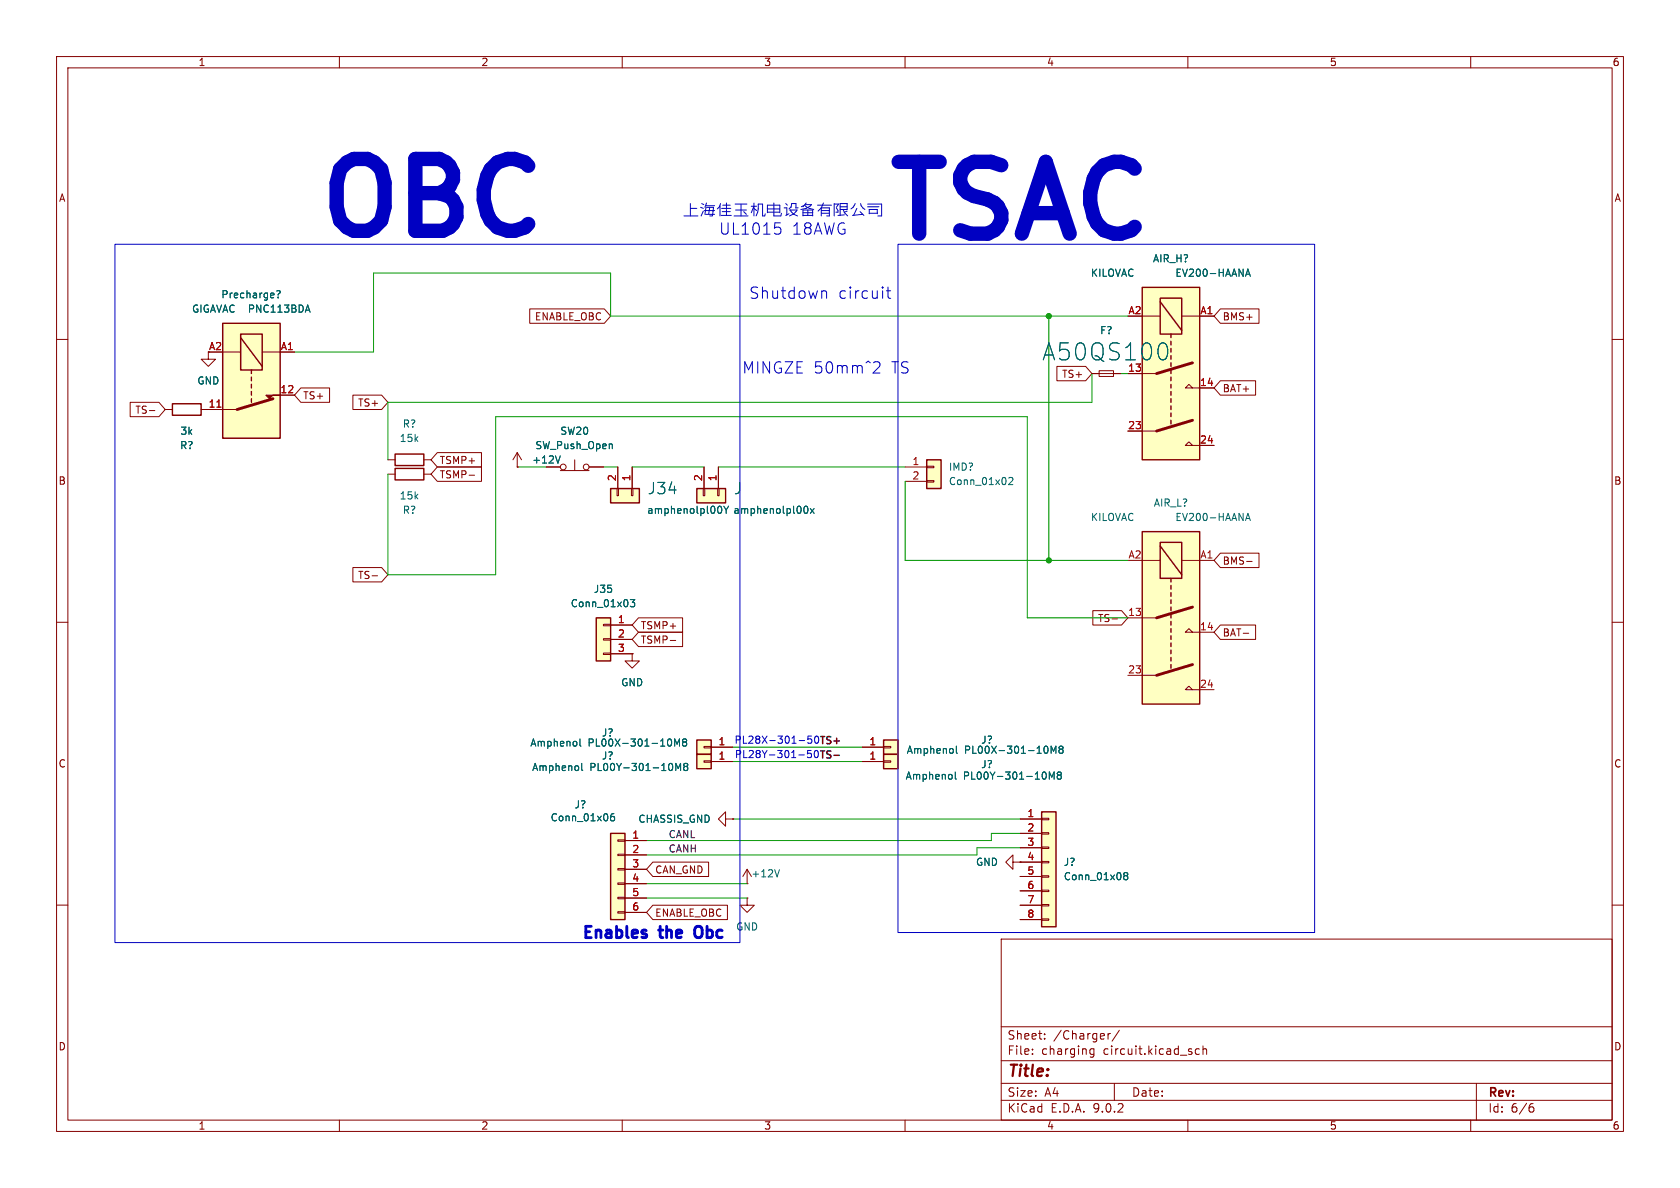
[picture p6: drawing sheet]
<svg xmlns="http://www.w3.org/2000/svg" width="297mm" height="210mm" viewBox="0 0 297 210" stroke-linecap="round" stroke-linejoin="round" font-family="sans-serif">
<g fill="none" stroke="#840000" stroke-width=".18">
<path d="M10 10h277v190h-277zM12 12h273v186h-273zM60 10v2M110 10v2M160 10v2M210 10v2M260 10v2M10 60h2M285 60h2M10 110h2M285 110h2M132.1 158.8v1.2h1.2l-1.2 1.3-1.3-1.3h1.3"/>
<path d="M132.1 158.8h.1M10 160h2M177 166h108v32h-108zM285 160h2M60 198v2M110 198v2M160 198v2M177 194.5h108M177 191.5h108M177 187.5h108M177 181.5h108M182.5 186.3v.1"/>
<path d="M182.5 185.5v.1M184.7 183.6v.1M184.7 182.8v.1M192.7 186.1l.3 .3 .4-.1M193.4 185.4v1.2l-.3 .3-.4-.1M193.4 185.5l-.4-.1-.3 .3M195.9 182.7v1M196.3 182.7l-.3 .1-.1 .2M197 191.5v3M197.9 182.1l-1.3 2M210 198v2M212 185.5l-.4-.1-.3 .3v.4l.2 .2h.5"/>
<path d="M212.7 185.5l.2-.1 .3 .1 .1 .9M212.7 184.9v1.5M260 198v2M261 191.5v6.5M270.6 195.7h.4l.2 .3-.1 .5-.5 .1M271 195.1l-.4 .1"/>
</g>
<path d="M156.2 130.8h2.5v2.6h-2.5z" fill="#ffffc2"/>
<path d="M156.2 130.8h2.5v2.6h-2.5z" fill="none" stroke="#840000" stroke-width=".25"/>
<path d="M152.4 132.1h3.8M156.2 132h1.3v.2h-1.3z" fill="none" stroke="#840000" stroke-width=".18"/>
<path d="M169.1 131.9v1.1l.2 .2M184.9 131.9a.68 .68 0 0 1 .4 .6 .68 .68 0 0 1-.4 .7M185.8 133.2v-1.3l.4 .9 .5-.9v1.3M187.5 132.4l-.3-.2 .3-.3h.2l.2 .2-.2 .3M187.5 132.4l-.3 .3 .1 .3 .2 .2 .3-.1 .1-.2v-.2l-.2-.3M187.5 132.4h.2" fill="none" stroke="#006464" stroke-width=".18"/>
<path d="M105.4 109.2h2.5v7.6h-2.5z" fill="#ffffc2"/>
<path d="M105.4 109.2h2.5v7.6h-2.5z" fill="none" stroke="#840000" stroke-width=".25"/>
<path d="M106.7 110.4h1.2v.2h-1.2zM106.7 112.9h1.2v.3h-1.2zM106.7 115.4h1.2v.3h-1.2zM107.9 110.5h3.9M107.9 113h3.9M107.9 115.6h3.9M111.8 115.6v1.2h1.2l-1.2 1.3-1.3-1.3h1.3M111.8 115.6h.1" fill="none" stroke="#840000" stroke-width=".18"/>
<path d="M111.4 106h.8l-.4 .5 .4 .1v.5l-.2 .2-.6-.2" fill="none" stroke="#006464" stroke-width=".18"/>
<path d="M156.2 133.4h2.5v2.5h-2.5z" fill="#ffffc2"/>
<path d="M156.2 133.4h2.5v2.5h-2.5z" fill="none" stroke="#840000" stroke-width=".25"/>
<g fill="none" stroke="#840000" stroke-width=".18">
<path d="M91.4 82.6h.1M91.4 80l-.7 1.3M91.4 80l.8 1.3M91.4 80v2.6M96.5 82.6h2.6M99.1 83.2h5M101.6 81.3v1.9M104.1 82.6h2.6M152.4 134.6h3.8M156.2 134.5h1.3v.2h-1.3z"/>
<circle cx="99.6" cy="82.6" r=".51"/>
<circle cx="103.6" cy="82.6" r=".51"/>
</g>
<path d="M108.2 78.5l.1 .8M99.1 80.6l-.5 1.3M168.9 136.5v1.1l.2 .1M184.7 136.5a.79 .79 0 0 1 0 1.2M185.5 137.7v-1.2l.4 .9 .5-.9v1.2M187.1 137l-.2-.2 .2-.3h.3l.2 .2-.2 .3M187.1 137l-.2 .3 .1 .3 .1 .1h.4l.1-.2v-.2l-.2-.3M187.1 137h.3" fill="none" stroke="#006464" stroke-width=".18"/>
<path d="M201.9 50.8h10.2v30.5h-10.2z" fill="#ffffc2"/>
<g fill="none" stroke="#840000" stroke-width=".25">
<path d="M201.9 50.8h10.2v30.5h-10.2zM205.1 52.7h3.8v6.4h-3.8zM205.1 53.3l3.8 5.1M207 59.1v.6M207 60.3v.7M207 61.6v.6M207 62.9v.6M207 64.1v.7M207 65.4v.6M207 66.7v.6M207 67.9v.7M207 69.2v.7"/>
<path d="M207 70.5v.6M207 71.8v.6M207 73v.7M207 74.3v.6"/>
</g>
<path d="M201.9 55.9h3.2M208.9 55.9h5.7M199.4 66h5.1M199.4 76.2h5.1M210.8 68.6l-.6-.7-.7 .7h5.1M210.8 78.7l-.6-.6-.7 .6h5.1" fill="none" stroke="#840000" stroke-width=".18"/>
<path d="M210.8 64.1l-6.3 1.9M210.8 74.3l-6.3 1.9" fill="none" stroke="#840000" stroke-width=".51"/>
<path d="M214 48.4h.9M215.5 47.6v1.2M215.5 48.2h.8M216.3 47.6v1.2M216.7 48.8l.4-1.2 .4 1.2M216.8 48.5h.6M217.8 48.8l.4-1.2 .4 1.2M217.9 48.5h.6M219.8 47.6v1.2l-.8-1.2v1.2M220.2 48.8l.4-1.2 .4 1.2M220.3 48.5h.6" fill="none" stroke="#006464" stroke-width=".18"/>
<path d="M184.1 143.5h2.6v20.3h-2.6z" fill="#ffffc2"/>
<path d="M184.1 143.5h2.6v20.3h-2.6z" fill="none" stroke="#840000" stroke-width=".25"/>
<g fill="none" stroke="#840000" stroke-width=".18">
<path d="M180.3 144.8h3.8M180.3 147.3h3.8M180.3 149.9h3.8M180.3 152.4h3.8M180.3 154.9h3.8M180.3 157.5h3.8M184.1 144.7h1.3v.2h-1.3zM184.1 147.2h1.3v.2h-1.3zM184.1 149.7h1.3v.3h-1.3zM184.1 152.3h1.3v.2h-1.3zM184.1 154.8h1.3v.3h-1.3zM184.1 157.4h1.3v.2h-1.3z"/>
<path d="M184.1 159.9h1.3v.2h-1.3zM180.3 160h3.8M180.3 162.6h3.8M184.1 162.4h1.3v.3h-1.3z"/>
</g>
<path d="M198.9 154.8l-.2-.2 .2-.4h.2l.3 .3-.3 .3M198.9 154.8l-.2 .2v.4l.2 .1h.4l.1-.2v-.3l-.3-.2M198.9 154.8h.2" fill="none" stroke="#006464" stroke-width=".18"/>
<path d="M201.9 94h10.2v30.5h-10.2z" fill="#ffffc2"/>
<g fill="none" stroke="#840000" stroke-width=".25">
<path d="M201.9 94h10.2v30.5h-10.2zM205.1 95.9h3.8v6.3h-3.8zM205.1 96.5l3.8 5.1M207 102.2v.7M207 103.5v.6M207 104.8v.6M207 106v.7M207 107.3v.7M207 108.6v.6M207 109.9v.6M207 111.1v.7M207 112.4v.6"/>
<path d="M207 113.7v.6M207 114.9v.7M207 116.2v.6M207 117.5v.6"/>
</g>
<path d="M201.9 99.1h3.2M208.9 99.1h5.7M199.4 109.2h5.1M199.4 119.4h5.1M210.8 111.8l-.6-.7-.7 .7h5.1M210.8 121.9l-.6-.6-.7 .6h5.1" fill="none" stroke="#840000" stroke-width=".18"/>
<path d="M210.8 107.3l-6.3 1.9M210.8 117.5l-6.3 1.9" fill="none" stroke="#840000" stroke-width=".51"/>
<path d="M214 91.5h.9M215.5 90.7v1.3M215.5 91.4h.8M216.3 90.7v1.3M216.7 92l.4-1.3 .4 1.3M216.8 91.7h.6M217.8 92l.4-1.3 .4 1.3M217.9 91.7h.6M219.8 90.7v1.3l-.8-1.3v1.3M220.2 92l.4-1.3 .4 1.3M220.3 91.7h.6" fill="none" stroke="#006464" stroke-width=".18"/>
<path d="M107.9 86.4h5.1v2.5h-5.1z" fill="#ffffc2"/>
<path d="M107.9 86.4h5.1v2.5h-5.1z" fill="none" stroke="#840000" stroke-width=".25"/>
<path d="M193 66h5.1M194.3 65.5h2.5v1h-2.5zM109.1 86.4h.2v1.2h-.2zM109.2 82.6v3.8M111.6 86.4h.3v1.2h-.3zM111.8 82.6v3.8" fill="none" stroke="#840000" stroke-width=".18"/>
<path d="M205.7 60.6a1.76 1.76 0 0 1 .6 2.4l-.3 .5-.3 .1M127.2 89.5a.68 .68 0 0 1 .4 .6 .68 .68 0 0 1-.4 .6M128 89.5l.4 .6M128.4 90.1v.6M128.8 89.5l-.4 .6" fill="none" stroke="#006464" stroke-width=".18"/>
<path d="M163.8 81.3h2.6v5.1h-2.6z" fill="#ffffc2"/>
<path d="M163.8 81.3h2.6v5.1h-2.6z" fill="none" stroke="#840000" stroke-width=".25"/>
<path d="M160 82.6h3.8M160 85.1h3.8M163.8 82.4h1.3v.3h-1.3zM163.8 85h1.3v.2h-1.3z" fill="none" stroke="#840000" stroke-width=".18"/>
<path d="M178.3 84.5l.5-.1 .3 .4-.8 .9h.8" fill="none" stroke="#006464" stroke-width=".18"/>
<path d="M123.2 86.4h5.1v2.5h-5.1z" fill="#ffffc2"/>
<path d="M69.8 82.8h5.1v2h-5.1zM123.2 86.4h5.1v2.5h-5.1z" fill="none" stroke="#840000" stroke-width=".25"/>
<path d="M36.8 62.2v1.3h1.3l-1.3 1.3-1.2-1.3h1.2M68.6 83.8h1.2M74.9 83.8h1.3M124.3 86.4h.3v1.2h-.3zM124.5 82.6v3.8M126.9 86.4h.2v1.2h-.2zM127 82.6v3.8" fill="none" stroke="#840000" stroke-width=".18"/>
<path d="M142.1 90l.1-.4 .2-.1a.68 .68 0 0 1 .5 .6 .68 .68 0 0 1-.5 .6l-.2-.1-.1-.3M143.3 89.9l.6 .8M143.9 89.9l-.6 .8" fill="none" stroke="#006464" stroke-width=".18"/>
<path d="M123.2 130.8h2.5v2.6h-2.5z" fill="#ffffc2"/>
<path d="M123.2 130.8h2.5v2.6h-2.5z" fill="none" stroke="#840000" stroke-width=".25"/>
<path d="M124.5 132h1.2v.2h-1.2zM125.7 132.1h3.8" fill="none" stroke="#840000" stroke-width=".18"/>
<path d="M102.5 130.6v1.1l.2 .2M118.3 130.6a.68 .68 0 0 1 .4 .7 .68 .68 0 0 1-.4 .6M119.3 131.9v-1.3l.4 .9 .4-.9v1.3M120.9 131.2l-.2-.3 .2-.3h.3l.2 .3-.2 .3M120.9 131.2l-.2 .2v.4l.2 .1 .4-.1 .1-.1v-.3l-.2-.2M120.9 131.2h.3" fill="none" stroke="#006464" stroke-width=".18"/>
<path d="M123.2 133.4h2.5v2.5h-2.5z" fill="#ffffc2"/>
<path d="M123.2 133.4h2.5v2.5h-2.5z" fill="none" stroke="#840000" stroke-width=".25"/>
<path d="M124.5 134.5h1.2v.2h-1.2zM125.7 134.6h3.8" fill="none" stroke="#840000" stroke-width=".18"/>
<path d="M102.8 134.9v1.1l.2 .2M118.6 134.9a.79 .79 0 0 1 0 1.3M119.5 136.2v-1.3l.4 1 .4-1v1.3M121.1 135.5l-.2-.3 .2-.3h.2l.3 .3-.3 .3M121.1 135.5l-.2 .2v.4l.2 .1h.4l.1-.2v-.3l-.3-.2M121.1 135.5h.2" fill="none" stroke="#006464" stroke-width=".18"/>
<path d="M107.9 147.3h2.6v15.3h-2.6z" fill="#ffffc2"/>
<path d="M69.8 80.3h5.1v2h-5.1zM107.9 147.3h2.6v15.3h-2.6z" fill="none" stroke="#840000" stroke-width=".25"/>
<g fill="none" stroke="#840000" stroke-width=".18">
<path d="M68.6 81.3h1.2M74.9 81.3h1.3M109.2 148.5h1.3v.2h-1.3zM109.2 151h1.3v.3h-1.3zM109.2 153.5h1.3v.3h-1.3zM109.2 156.1h1.3v.2h-1.3zM109.2 158.6h1.3v.3h-1.3zM110.5 148.6h3.8M110.5 151.1h3.8M110.5 153.7h3.8M110.5 156.2h3.8M110.5 158.8h3.8"/>
<path d="M109.2 161.2h1.3v.2h-1.3zM110.5 161.3h3.8"/>
</g>
<path d="M108.5 143.8l-.3 .1a.86 .86 0 0 0 0 1.2l.4-.1 .1-.4-.3-.3h-.2l-.3 .3" fill="none" stroke="#006464" stroke-width=".18"/>
<path d="M39.4 57.2h10.1v20.3h-10.1z" fill="#ffffc2"/>
<path d="M39.4 57.2h10.1v20.3h-10.1zM42.5 59.1h3.9v6.3h-3.9zM42.5 59.7l3.9 5.1M30.5 71.4h5.1v2h-5.1zM44.4 65.4v.6M44.4 66.7v.6M44.4 67.9v.7M44.4 69.2v.7M44.4 70.5v.6" fill="none" stroke="#840000" stroke-width=".25"/>
<g fill="none" stroke="#840000" stroke-width=".18">
<path d="M93.7 54.6h13.1l1.1 1.3-1.1 1.3h-13.1zM212.1 55.9h2.5M215.7 54.6h6.9v2.6h-6.9l-1.1-1.3zM23 71.1h5.1l1.1 1.3-1.1 1.3h-5.1zM26.4 72.6h1M29.2 72.4h1.3M35.6 72.4h6.3M39.4 62.2h3.1M46.4 62.2h5.7M49.5 69.9h2.6M53.2 68.6h5.1v2.5h-5.1l-1.1-1.2zM62.4 69.8h5.1l1.1 1.3-1.1 1.3h-5.1z"/>
<path d="M186.8 64.8h5.1l1.1 1.2-1.1 1.3h-5.1zM193 66h1.3M196.8 66h1.3M199.4 66h2.5M199.4 76.2h2.5M212.1 68.6h2.5M212.1 78.7h2.5M215.7 67.3h6.3v2.6h-6.3l-1.1-1.3zM77.3 82.5h7.8v2.6h-7.8l-1.1-1.3zM77.3 80h7.8v2.6h-7.8l-1.1-1.3zM82.9 84h1M91.4 82.6h.1"/>
<path d="M96.5 82.6h2.6M104.1 82.6h2.6M109.2 82.6v3.8M111.8 82.6v3.8M124.5 82.6v3.8M127 82.6v3.8M215.7 97.8h6.9v2.5h-6.9l-1.1-1.2zM220.4 99.2h1M62.4 100.3h5.1l1.1 1.3-1.1 1.3h-5.1zM65.8 101.8h.9M107.9 110.5h3.9M107.9 113h3.9"/>
<path d="M107.9 115.6h3.9M111.8 115.6h.1M112.9 109.2h7.8v2.6h-7.8l-1.1-1.3zM112.9 111.8h7.8v2.5h-7.8l-1.1-1.3zM118.5 113.2h1M193.2 107.9h5.1l1.1 1.3-1.1 1.3h-5.1zM196.6 109.4h1M215.7 110.5h6.3v2.5h-6.3l-1.1-1.2zM219.8 111.9h1M125.7 132.1h3.8M125.7 134.6h3.8M152.4 132.1h3.8"/>
<path d="M152.4 134.6h3.8M110.5 148.6h3.8M110.5 151.1h3.8M110.5 153.7h3.8M110.5 156.2h3.8M110.5 158.8h3.8M115.4 152.4h9.9v2.5h-9.9l-1.1-1.2zM128.3 144.8v-1.3l-1.3 1.3 1.3 1.3v-1.3h1.2M129.5 144.8h.1M132.1 156.2h.1M132.1 153.7l-.8 1.2M132.1 153.7l.7 1.2"/>
<path d="M132.1 153.7v2.5M179.1 152.4v-1.3l-1.3 1.3 1.3 1.3v-1.3h1.2M180.3 152.4h.1M180.3 144.8h3.8M180.3 147.3h3.8M180.3 149.9h3.8M180.3 152.4h3.8M180.3 154.9h3.8M180.3 157.5h3.8M110.5 161.3h3.8M115.4 160h13.2v2.6h-13.2l-1.1-1.3zM180.3 160h3.8"/>
<path d="M180.3 162.6h3.8"/>
</g>
<path d="M47 69.9h2.5h-1.2l-.7 .6z" fill="#840000" stroke="#840000" stroke-width=".18"/>
<path d="M48.3 70.5l-6.4 1.9" fill="none" stroke="#840000" stroke-width=".51"/>
<path d="M38.3 72h.8" fill="none" stroke="#a90000" stroke-width=".18"/>
<g fill="none" stroke="#006464" stroke-width=".18">
<path d="M49.2 52.5v.1M49.3 51.4h-.4M49.5 51.7l-.3 .5M53.2 53.9a.68 .68 0 0 1 .4 .7 .68 .68 0 0 1-.4 .6M54 55.2l.4-1.3 .4 1.3M54.1 54.8h.6M214 48.4h.9M215.5 47.6v1.2M215.5 48.2h.8M216.3 47.6v1.2M216.7 48.8l.4-1.2 .4 1.2M216.8 48.5h.6"/>
<path d="M217.8 48.8l.4-1.2 .4 1.2M217.9 48.5h.6M219.8 47.6v1.2l-.8-1.2v1.2M220.2 48.8l.4-1.2 .4 1.2M220.3 48.5h.6M108.2 78.5l.1 .8M205.7 60.6a1.76 1.76 0 0 1 .6 2.4l-.3 .5-.3 .1M99.1 80.6l-.5 1.3M127.2 89.5a.68 .68 0 0 1 .4 .6 .68 .68 0 0 1-.4 .6M128 89.5l.4 .6M128.4 90.1v.6M128.8 89.5l-.4 .6"/>
<path d="M142.1 90l.1-.4 .2-.1a.68 .68 0 0 1 .5 .6 .68 .68 0 0 1-.5 .6l-.2-.1-.1-.3M143.3 89.9l.6 .8M143.9 89.9l-.6 .8M111.4 106h.8l-.4 .5 .4 .1v.5l-.2 .2-.6-.2M102.5 130.6v1.1l.2 .2M102.8 134.9v1.1l.2 .2M118.3 130.6a.68 .68 0 0 1 .4 .7 .68 .68 0 0 1-.4 .6M118.6 134.9a.79 .79 0 0 1 0 1.3M119.3 131.9v-1.3l.4 .9 .4-.9v1.3M119.5 136.2v-1.3l.4 1 .4-1v1.3M120.9 131.2l-.2-.3 .2-.3h.3l.2 .3-.2 .3M120.9 131.2l-.2 .2v.4l.2 .1 .4-.1 .1-.1v-.3l-.2-.2"/>
<path d="M120.9 131.2h.3M121.1 135.5l-.2-.3 .2-.3h.2l.3 .3-.3 .3M121.1 135.5l-.2 .2v.4l.2 .1h.4l.1-.2v-.3l-.3-.2M121.1 135.5h.2M168.9 136.5v1.1l.2 .1M169.1 131.9v1.1l.2 .2M184.7 136.5a.79 .79 0 0 1 0 1.2M184.9 131.9a.68 .68 0 0 1 .4 .6 .68 .68 0 0 1-.4 .7M185.5 137.7v-1.2l.4 .9 .5-.9v1.2M185.8 133.2v-1.3l.4 .9 .5-.9v1.3M187.1 137l-.2-.2 .2-.3h.3l.2 .2-.2 .3M187.1 137l-.2 .3 .1 .3 .1 .1h.4l.1-.2v-.2l-.2-.3"/>
<path d="M187.1 137h.3M187.5 132.4l-.3-.2 .3-.3h.2l.2 .2-.2 .3M187.5 132.4l-.3 .3 .1 .3 .2 .2 .3-.1 .1-.2v-.2l-.2-.3M187.5 132.4h.2M108.5 143.8l-.3 .1a.86 .86 0 0 0 0 1.2l.4-.1 .1-.4-.3-.3h-.2l-.3 .3M137.8 153.7l-.4 1.3M198.9 154.8l-.2-.2 .2-.4h.2l.3 .3-.3 .3M198.9 154.8l-.2 .2v.4l.2 .1h.4l.1-.2v-.3l-.3-.2M198.9 154.8h.2"/>
</g>
<path d="M147.4 133.5h1" fill="none" stroke="#0f0f0f" stroke-width=".25"/>
<g fill="none" stroke="#009600" stroke-width=".18">
<path d="M185.4 55.9v43.2M199.4 55.9h-91.5v-7.6h-41.9v13.9h-13.9M193 66v5.1h-124.4v10.2M198.1 66h1.3M68.6 83.8v17.8h19v-27.9h94v35.5h17.8M91.4 82.6h5.1M106.7 82.6h2.5M111.8 82.6h12.7M127 82.6h33M160 85.1v14h39.4M129.5 134.6h22.9M129.5 132.1h22.9"/>
<path d="M114.3 158.8h17.8M114.3 156.2h17.8M129.5 144.8h50.8M180.3 149.9h-7.6v1.2h-58.4M180.3 147.3h-5v1.3h-61"/>
</g>
<g fill="none" stroke="#0000c2" stroke-width=".18">
<path d="M120.9 38.2h2.5M122 36.8h1.2M122 36v2.2M123.9 36.6l.4 .2M124 36l.4 .2M124.3 37.3l-.3 .9M124.5 37.2h1.8M124.7 37.9h1.6M124.8 36.4h1.5M124.8 36.6l-.2 1.3M124.9 35.9l-.3 .7M124.9 36.6h1.2l-.1 1.6"/>
<path d="M125.5 38.2h.4M125.5 36.6l-.2 1.2M127.3 36.4v1.8M127.4 36l-.2 .6-.4 .3M127.5 38.1h1.8M127.6 36.8h1.6M127.7 37.4h1.4M127.8 36.3h1.3M128.4 35.9v.9M128.4 37v1.1M129.8 38.2h2.4M130 36.1h2"/>
<path d="M130 37.1h2M131 36.1v2.1M131.5 37.4l.5 .5M132.8 36.5h1M133.3 36.8l.5 .4M133.3 35.9v2.3M133.3 36.5l-.5 1.1M135.3 37.8l-.1 .4h-.4v-2.1h-.8v1.4l-.3 .7M135.7 37.6v-1.3h2.2v1.3M135.7 37.5h2.2M135.7 36.9h2.2M136.8 35.9v2.3h1.2l.1-.5"/>
<path d="M137 39.4h1M138.6 36.7h.5v1.4M138.9 36l.3 .3M139.5 37.8l-.6 .3M139.6 37.1h1.3l-.6 .7-.7 .4M139.8 37.1l.1 .3 .4 .5 .7 .3M139.9 36.6l-.4 .3M139.9 36.6l.1-.6h.7v.7M140.6 36.7h.5M142 38.1h1.7M142 38.2v-1.1h1.7v1.1M142 37.6h1.7"/>
<path d="M142 36.4l-.3 .2M142.2 36.3l.9 .5 .8 .2M142.3 36.2h1.2l-1 .6-.9 .2M142.5 35.9l-.5 .7M142.8 37.1v1M144.5 36.3h2.5M145.2 36.7h1.4v1.5h-.5M145.2 37.2h1.4M145.2 37.7h1.4M145.2 36.7v1.5M145.2 36.7l-.6 .6M145.6 35.9l-.4 .8"/>
<path d="M147.5 36.1h.7l-.3 .5M147.5 36v2.2M147.9 36.7l.2 .5v.3h-.3M148.5 37h1.3M148.5 36.6h1.3M149.1 37.1l.2 .5M149.3 38l-1.2 .1M149.8 36h-1.3v2.1M20.3 43.2h110.5v123.4h-110.5zM137.7 40.2l.3 .3v.5l-.3 .4M145.6 51.4l.4 .1 .1 .2v1M157 50.7v1.8l.1 .1 .4 .1"/>
<path d="M158.7 43.2h73.7v121.6h-73.7zM155.2 63.9a.54 .54 0 0 1 .3 .9l-1.2 1.1h1.3M141.2 133.4h1M141.3 130.9h1M143.4 132.7h-.6l-.1 .6 .2-.2 .4 .1 .2 .2-.1 .4-.2 .1-.5-.1M143.5 130.1h-.6l-.1 .6 .2-.1 .4 .1 .1 .1v.5l-.2 .1-.5-.1M144.2 130.2l-.2 .4 .2 .7M144.2 132.7a.79 .79 0 0 0 0 1.2"/>
</g>
<path d="M113.5 164.8l.1 .2 .4 .1 .3 .3-.1 .3h-.2h-.5M114.2 164.5l-.4-.1-.3 .3M123.3 163.7l-.2 .1a1.28 1.28 0 0 0 .2 1.9" fill="none" stroke="#0000c2" stroke-width=".5"/>
<g fill="#009600" stroke="#009600" stroke-width=".18">
<circle cx="185.4" cy="55.9" r=".46"/>
<circle cx="185.4" cy="99.1" r=".46"/>
</g>
<text font-size="17.7" fill="#006464" x="54.6" y="45.2">OBC</text>
<text font-size="17.7" fill="#0000c2" x="155.1" y="45.7">TSAC</text>
<text font-size="4.2" fill="#006464" x="184.2" y="64">A50QS100</text>
<g font-size="2.8" fill="#0000c2">
<text x="127.1" y="41.7">UL1015</text>
<text x="140" y="41.7">18AWG</text>
<text x="132.4" y="53">Shutdown</text>
<text x="148.2" y="53">circuit</text>
<text x="131.2" y="66.3">MINGZE 50mm^2</text>
<text x="157.6" y="66.3">TS</text>
<text x="102.5" y="166.6">Enables</text>
<text x="116.8" y="166.6">the</text>
<text x="124.1" y="166.6">Obc</text>
</g>
<g font-size="2.8" fill="#006464">
<text x="114.4" y="87.6">J34</text>
<text x="129.7" y="87.6">J</text>
</g>
<text font-size="2.8" fill="#840000" x="178" y="190.9">Title:</text>
<g font-size="2.1" fill="#840000">
<text x="178" y="184">Sheet:</text>
<text x="186.2" y="184">/Charger/</text>
<text x="178" y="186.7">File:</text>
<text x="184.1" y="186.7">charging</text>
<text x="195.1" y="186.7">circuit.kicad_sch</text>
<text x="178" y="196.9">KiCad</text>
<text x="178" y="194.1">Size:</text>
<text x="184.7" y="194.1">A4</text>
<text x="185.7" y="196.9">E.D.A.</text>
<text x="193.3" y="196.9">9.0.2</text>
<text x="200" y="194.1">Date:</text>
<text x="263" y="194.3">Rev:</text>
<text x="263" y="196.9">Id:</text>
<text x="267.1" y="196.9">6/6</text>
</g>
<g font-size="1.8" fill="#840000">
<text x="35" y="11.9">1</text>
<text x="85" y="11.9">2</text>
<text x="135" y="11.9">3</text>
<text x="185" y="11.9">4</text>
<text x="235" y="11.9">5</text>
<text x="285" y="11.9">6</text>
<text x="10.3" y="35.9">A</text>
<text x="285.3" y="35.9">A</text>
<text x="94.5" y="56.8">ENABLE_OBC</text>
<text x="216.1" y="56.8">BMS+</text>
<text x="36.8" y="62">A2</text>
<text x="53.5" y="70.8">TS+</text>
<text x="187.7" y="67">TS+</text>
<text x="216.1" y="69.5">BAT+</text>
<text x="23.8" y="73.3">TS-</text>
<text x="63.2" y="72.1">TS+</text>
<text x="77.6" y="82.2">TSMP+</text>
<text x="10.3" y="85.9">B</text>
<text x="77.6" y="84.8">TSMP-</text>
<text x="285.3" y="85.9">B</text>
<text x="216.1" y="100">BMS-</text>
<text x="63.2" y="102.6">TS-</text>
<text x="113.2" y="111.4">TSMP+</text>
<text x="113.2" y="114">TSMP-</text>
<text x="194" y="110.2">TS-</text>
<text x="216.1" y="112.7">BAT-</text>
<text x="10.3" y="135.9">C</text>
<text x="285.3" y="135.9">C</text>
<text x="115.7" y="154.6">CAN_GND</text>
<text x="115.7" y="162.2">ENABLE_OBC</text>
<text x="10.3" y="185.9">D</text>
<text x="285.3" y="185.9">D</text>
<text x="35" y="199.9">1</text>
<text x="85" y="199.9">2</text>
<text x="135" y="199.9">3</text>
<text x="185" y="199.9">4</text>
<text x="235" y="199.9">5</text>
<text x="285" y="199.9">6</text>
</g>
<g font-size="1.8" fill="#006464">
<text x="203.7" y="46.6">AIR_H?</text>
<text x="39" y="52.9">Precharge?</text>
<text x="192.8" y="49.1">KILOVAC EV200-HAANA</text>
<text x="33.9" y="55.5">GIGAVAC PNC113BDA</text>
<text x="194.4" y="59.3">F?</text>
<text x="34.8" y="68.2">GND</text>
<text x="31.8" y="77.1">3k</text>
<text x="71.1" y="75.8">R?</text>
<text x="99" y="77.1">SW20</text>
<text x="31.7" y="79.6">R?</text>
<text x="70.6" y="78.3">15k</text>
<text x="94" y="82.1">+12V</text>
<text x="94.5" y="79.6">SW_Push_Open</text>
<text x="167.6" y="83.4">IMD?</text>
<text x="70.6" y="88.5">15k</text>
<text x="167.6" y="86">Conn_01x02</text>
<text x="203.9" y="89.8">AIR_L?</text>
<text x="71.1" y="91">R?</text>
<text x="114.3" y="91">amphenolpl00Y</text>
<text x="129.5" y="91">amphenolpl00x</text>
<text x="192.8" y="92.3">KILOVAC EV200-HAANA</text>
<text x="100.8" y="107.5">Conn_01x03</text>
<text x="104.9" y="105">J35</text>
<text x="109.7" y="121.5">GND</text>
<text x="106.3" y="130.4">J?</text>
<text x="173.4" y="131.7">J?</text>
<text x="93.7" y="132.2">Amphenol</text>
<text x="94" y="136.5">Amphenol</text>
<text x="104" y="132.2">PL00X-301-10M8</text>
<text x="104.3" y="136.5">PL00Y-301-10M8</text>
<text x="106.3" y="134.5">J?</text>
<text x="160.2" y="133.5">Amphenol</text>
<text x="170.5" y="133.5">PL00X-301-10M8</text>
<text x="173.4" y="136">J?</text>
<text x="101.5" y="143.1">J?</text>
<text x="160" y="138">Amphenol</text>
<text x="170.3" y="138">PL00Y-301-10M8</text>
<text x="97.2" y="145.4">Conn_01x06</text>
<text x="112.8" y="145.6">CHASSIS_GND</text>
<text x="132.7" y="155.3">+12V</text>
<text x="172.4" y="153.3">GND</text>
<text x="188" y="155.8">Conn_01x08</text>
<text x="188" y="153.3">J?</text>
<text x="130" y="164.7">GND</text>
</g>
<g font-size="1.8" fill="#a90000">
<text x="199.4" y="55.6">A2</text>
<text x="212.1" y="55.6">A1</text>
<text x="49.5" y="62">A1</text>
<text x="199.3" y="65.8">13</text>
<text x="49.5" y="69.6">12</text>
<text x="212" y="68.3">14</text>
<text x="36.8" y="72.1">11</text>
<text x="199.3" y="75.9">23</text>
<text x="161.2" y="82.3">1</text>
<text x="212" y="78.5">24</text>
<text x="109" y="85.2" transform="rotate(-90 109 85.2)">2</text>
<text x="111.5" y="85.2" transform="rotate(-90 111.5 85.2)">1</text>
<text x="124.2" y="85.2" transform="rotate(-90 124.2 85.2)">2</text>
<text x="126.7" y="85.2" transform="rotate(-90 126.7 85.2)">1</text>
<text x="161.2" y="84.8">2</text>
<text x="199.4" y="98.8">A2</text>
<text x="212.1" y="98.8">A1</text>
<text x="109.1" y="110.2">1</text>
<text x="109.1" y="112.8">2</text>
<text x="199.3" y="109">13</text>
<text x="212" y="111.5">14</text>
<text x="109.1" y="115.3">3</text>
<text x="199.3" y="119.1">23</text>
<text x="212" y="121.7">24</text>
<text x="126.9" y="131.8">1</text>
<text x="153.6" y="131.8">1</text>
<text x="126.9" y="134.4">1</text>
<text x="153.6" y="134.4">1</text>
<text x="111.7" y="148.3">1</text>
<text x="181.5" y="144.5">1</text>
<text x="181.5" y="147.1">2</text>
<text x="181.5" y="149.6">3</text>
<text x="111.7" y="150.9">2</text>
<text x="111.7" y="153.4">3</text>
<text x="111.7" y="156">4</text>
<text x="181.5" y="152.1">4</text>
<text x="181.5" y="154.7">5</text>
<text x="111.7" y="158.5">5</text>
<text x="111.7" y="161">6</text>
<text x="181.5" y="157.2">6</text>
<text x="181.5" y="159.8">7</text>
<text x="181.5" y="162.3">8</text>
</g>
<g font-size="1.8" fill="#0000c2">
<text x="129.8" y="131.7">PL28X-301-50</text>
<text x="144.8" y="131.6">TS+</text>
<text x="129.8" y="134.2">PL28Y-301-50</text>
<text x="144.8" y="134.2">TS-</text>
</g>
<g font-size="1.8" fill="#0f0f0f">
<text x="118.1" y="148.2">CANL</text>
<text x="118.1" y="150.8">CANH</text>
</g>
</svg>
